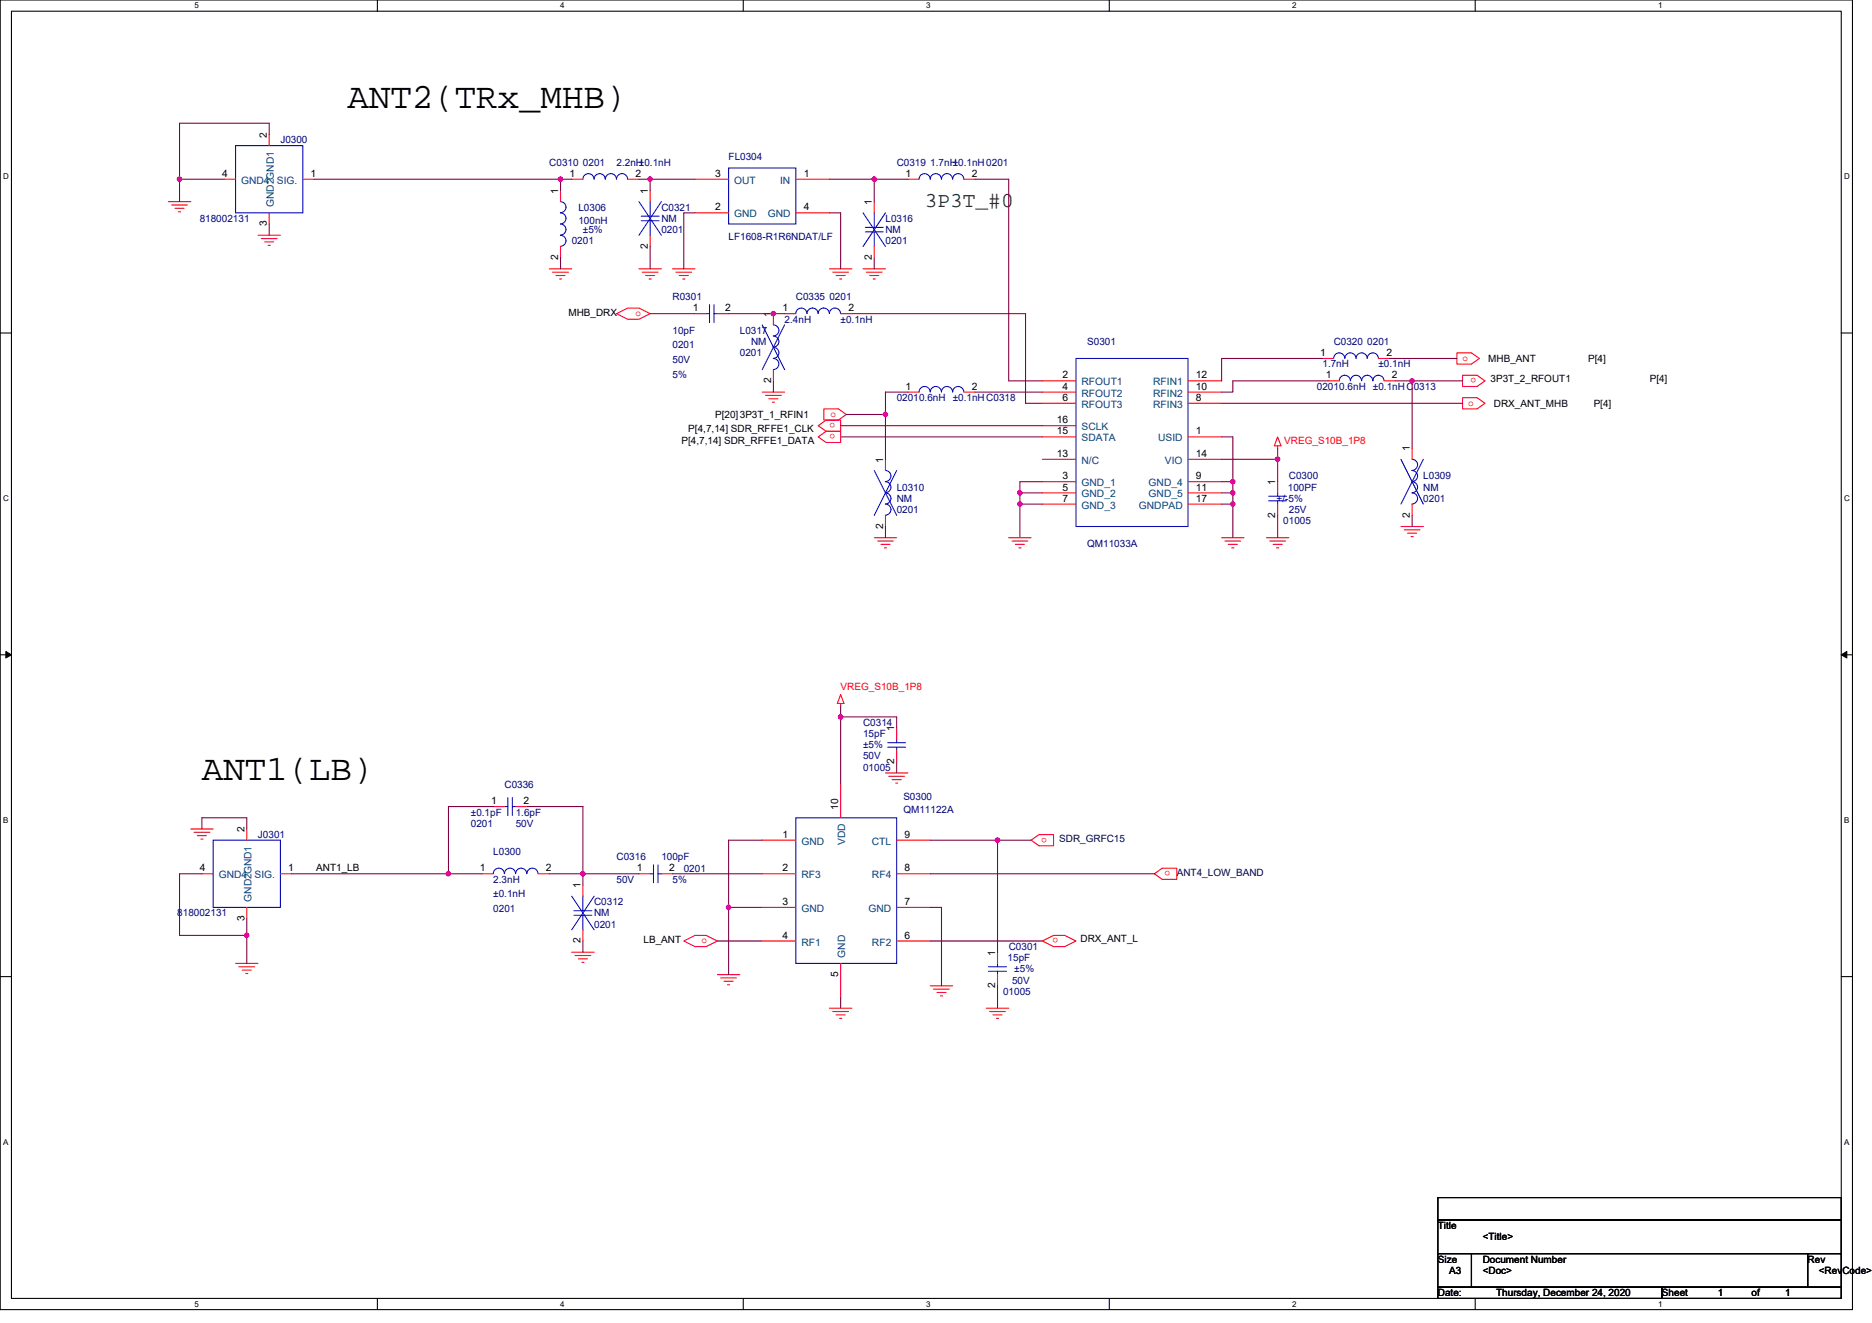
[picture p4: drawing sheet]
<svg xmlns="http://www.w3.org/2000/svg" width="297mm" height="210mm" viewBox="0 0 297 210" stroke-linecap="round" stroke-linejoin="round" font-family="sans-serif">
<path d="M0 0h293.9v207.9h-293.9zM1.8 1.8h290.4v204.3h-290.4z" fill="none" stroke="#000" stroke-width=".17"/>
<g fill="#fff">
<path d="M30.8 .2h.7v1.4h-.7z"/>
<path d="M30.8 206.3h.7v1.4h-.7z"/>
</g>
<path d="M59.9 0v1.8M59.9 206.1v1.8" fill="none" stroke="#000" stroke-width=".17"/>
<g fill="#fff">
<path d="M88.9 .2h.7v1.4h-.7z"/>
<path d="M88.9 206.3h.7v1.4h-.7z"/>
</g>
<path d="M117.9 0v1.8M117.9 206.1v1.8" fill="none" stroke="#000" stroke-width=".17"/>
<g fill="#fff">
<path d="M147 .2h.7v1.4h-.7z"/>
<path d="M147 206.3h.7v1.4h-.7z"/>
</g>
<path d="M176 0v1.8M176 206.1v1.8" fill="none" stroke="#000" stroke-width=".17"/>
<g fill="#fff">
<path d="M205 .2h.7v1.4h-.7z"/>
<path d="M205 206.3h.7v1.4h-.7z"/>
</g>
<path d="M234.1 0v1.8M234.1 206.1v1.8" fill="none" stroke="#000" stroke-width=".17"/>
<g fill="#fff">
<path d="M263.1 .2h.7v1.4h-.7z"/>
<path d="M263.1 206.3h.7v1.4h-.7z"/>
<path d="M.5 27.3h.9v1.4h-.9z"/>
<path d="M292.6 27.3h.9v1.4h-.9z"/>
<path d="M.5 78.4h.9v1.4h-.9z"/>
<path d="M292.6 78.4h.9v1.4h-.9z"/>
</g>
<path d="M0 52.9h1.8M292.2 52.9h1.7" fill="none" stroke="#000" stroke-width=".17"/>
<g fill="#fff">
<path d="M.5 129.5h.8v1.4h-.8z"/>
<path d="M292.6 129.5h.9v1.4h-.9z"/>
</g>
<path d="M0 103.9h1.8M292.2 103.9h1.7" fill="none" stroke="#000" stroke-width=".17"/>
<path d="M.9 103.4l.9 .5-.9 .5zM292.2 103.9l.8-.5v1z" fill="#000" stroke="#000" stroke-width=".16"/>
<g fill="#fff">
<path d="M.5 180.5h.8v1.4h-.8z"/>
<path d="M292.6 180.5h.9v1.4h-.9z"/>
</g>
<path d="M0 155h1.8M292.2 155h1.7M228.2 190.1h64v3.5h-64zM228.2 193.6h64v5.4h-64zM228.2 199h5.3v5.3h-5.3zM233.5 199h53.3v5.3h-53.3zM286.8 199h5.4v5.3h-5.4zM228.2 204.3h35.5v1.8h-35.5zM263.7 204.3h28.5v1.8h-28.5z" fill="none" stroke="#000" stroke-width=".17"/>
<g fill="none" stroke="#f00" stroke-width=".17">
<path d="M26.7 32h3.6M27.2 32.5h2.5M27.8 33.1h1.4M28.3 33.6h.4M35.6 28.4h1.8M40.9 37.3h3.6M41.5 37.9h2.5M42 38.4h1.4M42.5 38.9h.4M42.7 21.3v1.8M42.7 33.8v1.8M48 28.4h1.8"/>
<path d="M88.9 30.2v1.8M88.9 39.1v1.8M90.7 28.4h1.8M99.6 28.4h1.8M103.2 30.2v1.8M103.2 37.3v1.8M110.3 33.8h5.3M110.3 28.4h5.3M126.3 28.4h5.3M126.3 33.8h5.3M138.7 32v1.8M138.7 39.1v1.8"/>
<path d="M144.1 28.4h1.7M152.9 28.4h1.8M87.2 42.7h3.5M87.7 43.2h2.5M88.2 43.7h1.5M88.8 44.3h.3M97.8 49.8l1.8-.9h1.8l1.8 .9-1.8 .9h-1.8zM101.4 42.7h3.5M101.9 43.2h2.5M102.4 43.7h1.5M103 44.3h.3M106.7 42.7h3.6"/>
<path d="M107.2 43.2h2.5M107.8 43.7h1.4M108.3 44.3h.4M110.3 49.8h1.8M113.8 49.8h1.8M122.7 49.8v1.8M122.7 58.7v1.8M124.5 49.8h1.8M131.6 42.7h3.6M132.1 43.2h2.5M132.7 43.7h1.4M133.2 44.3h.4"/>
<path d="M133.4 49.8h1.8M136.9 42.7h3.6M137.5 43.2h2.5M138 43.7h1.4M138.6 44.3h.3M209.8 56.9h1.8M218.7 56.9h1.8M231.2 56h2.3l1.2 .9-1.2 .9h-2.3zM232.1 59.6h2.3l1.2 .9-1.2 .8h-2.3zM120.9 62.2h3.6M121.5 62.8h2.5M122 63.3h1.4"/>
<path d="M122.6 63.8h.3M129.8 67.6l1.3-.9h2.3v1.8h-2.3zM129.8 69.3l1.3-.8h2.3v1.7h-2.3zM130.7 64.9h2.3l1.3 .9-1.3 .9h-2.3zM140.5 72.9v1.8M144.1 62.2h1.7M152.9 62.2h1.8M165.4 76.5h5.3M165.4 60.5h5.3M165.4 78.2h5.3M165.4 67.6h5.3M165.4 69.3h5.3"/>
<path d="M165.4 72.9h5.3M165.4 62.2h5.3M165.4 64h5.3M188.5 60.5h5.3M188.5 69.3h5.3M188.5 72.9h5.3M188.5 76.5h5.3M188.5 64h5.3M188.5 78.2h5.3M188.5 62.2h5.3M202.7 69.3l.6 1.5h-1.1zM202.7 70.8v.3"/>
<path d="M202.7 76.5v1.7M210.7 60.5h1.8M219.6 60.5h1.8M224.1 71.1v1.8M232.1 63.1h2.3l1.2 .9-1.2 .9h-2.3zM138.7 85.3h3.6M139.3 85.9h2.4M139.8 86.4h1.4M140.3 87h.4M140.5 81.8v1.8M160.1 85.3h3.5M160.6 85.9h2.5"/>
<path d="M161.1 86.4h1.5M161.7 87h.3M165.4 80h5.3M188.5 80h5.3M193.8 85.3h3.6M194.4 85.9h2.5M194.9 86.4h1.4M195.4 87h.4M201 85.3h3.5M201.5 85.9h2.5M202 86.4h1.5M202.6 87h.3"/>
<path d="M202.7 80v1.8M222.3 83.6h3.5M222.8 84.1h2.5M223.3 84.6h1.5M223.9 85.2h.3M224.1 80v1.8M133.4 110.2l.5 1.5h-1zM133.4 111.7v.3M142.3 115.6v1.7M142.3 119.1v1.8M30.3 131.6h3.5M30.8 132.1h2.5"/>
<path d="M31.3 132.6h1.5M31.9 133.2h.3M32 138.7h1.8M39.2 131.6v1.7M44.5 138.7h1.8M76.5 138.7h1.8M78.3 128h1.7M81.8 128h1.8M85.4 138.7h1.8M101.4 138.7h1.8M104.9 138.7h1.8M120.9 133.3h5.4"/>
<path d="M120.9 138.7h5.4M133.4 124.5v5.3M140.5 122.7h3.6M141 123.2h2.5M141.6 123.7h1.4M142.1 124.3h.3M142.3 138.7h5.3M142.3 133.3h5.3M163.6 133.3l1.3-.8h2.3v1.7h-2.3zM183.2 138.7l1.2-.9h2.3v1.8h-2.3zM37.4 152.9h3.5M37.9 153.4h2.5"/>
<path d="M38.4 154h1.5M39 154.5h.3M39.2 144v1.8M90.7 151.1h3.6M91.2 151.7h2.5M91.8 152.2h1.4M92.3 152.7h.4M92.5 140.5v1.7M92.5 147.6v1.8M108.5 149.4l1.8-.9h1.8l1.7 .9-1.7 .8h-1.8zM113.8 154.7h3.6M114.4 155.2h2.5"/>
<path d="M114.9 155.7h1.4M115.4 156.3h.4M120.9 144h5.4M120.9 149.4h5.4M133.4 152.9v5.3M142.3 149.4h5.3M142.3 144h5.3M147.6 156.5h3.6M148.1 157h2.5M148.7 157.5h1.4M149.2 158.1h.4M158.3 151.1v1.8"/>
<path d="M158.3 154.7v1.8M165.4 149.4l1.8-.9h1.7l1.8 .9-1.8 .8h-1.7zM131.6 160h3.6M132.1 160.5h2.5M132.7 161.1h1.4M133.2 161.6h.4M156.5 160h3.6M157 160.5h2.5M157.6 161.1h1.4M158.1 161.6h.4"/>
</g>
<g fill="none" stroke="#00f" stroke-width=".17">
<path d="M37.4 23.1h10.6v10.7h-10.6zM88.9 32a.88 .88 0 0 1 .9 .9 .88 .88 0 0 1-.9 .9M88.9 33.8a.88 .88 0 0 1 .9 .9 .88 .88 0 0 1-.9 .8 .89 .89 0 0 1 .9 .9 .89 .89 0 0 1-.9 .9 .89 .89 0 0 1 .9 .9 .89 .89 0 0 1-.9 .9M94.3 28.4a.88 .88 0 0 0-.9-.8 .88 .88 0 0 0-.9 .8M99.6 28.4a.89 .89 0 0 0-.9-.8 .89 .89 0 0 0-.9 .8 .89 .89 0 0 0-.9-.8 .89 .89 0 0 0-.9 .8 .88 .88 0 0 0-.8-.8 .88 .88 0 0 0-.9 .8M101.4 32l3.5 5.3M101.7 34.3h2.9M101.7 35h2.9M103.2 32v2.3M103.2 35v2.3M104.9 32l-3.5 5.3M115.6 26.7h10.7v8.9h-10.7z"/>
<path d="M136.9 33.8l3.6 5.3M137.3 36.1h2.8M137.3 36.8h2.8M138.7 33.8v2.3M138.7 36.8v2.3M140.5 33.8l-3.6 5.3M149.4 28.4a.89 .89 0 0 0-.9-.8 .89 .89 0 0 0-.9 .8 .88 .88 0 0 0-.9-.8 .88 .88 0 0 0-.9 .8M151.1 28.4a.88 .88 0 0 0-.8-.8 .88 .88 0 0 0-.9 .8M152.9 28.4a.88 .88 0 0 0-.9-.8 .88 .88 0 0 0-.8 .8M112.1 49.8h.5M112.6 48.4v2.8M113.3 48.4v2.8"/>
<path d="M113.3 49.8h.5M120.9 51.6l3.6 7.1M122.7 51.6a.88 .88 0 0 1 .9 .8 .88 .88 0 0 1-.9 .9M122.7 53.3a.88 .88 0 0 1 .9 .9 .88 .88 0 0 1-.9 .9 .89 .89 0 0 1 .9 .9 .89 .89 0 0 1-.9 .9 .89 .89 0 0 1 .9 .9 .89 .89 0 0 1-.9 .9M124.5 51.6l-3.6 7.1M129.8 49.8a.89 .89 0 0 0-.9-.9 .89 .89 0 0 0-.9 .9 .88 .88 0 0 0-.8-.9 .88 .88 0 0 0-.9 .9M131.6 49.8a.88 .88 0 0 0-.9-.9 .88 .88 0 0 0-.9 .9M133.4 49.8a.88 .88 0 0 0-.9-.9 .88 .88 0 0 0-.9 .9M170.7 56.9h17.8v26.7h-17.8zM211.6 56.9a.88 .88 0 0 1 .9-.9 .88 .88 0 0 1 .9 .9M213.4 56.9a.88 .88 0 0 1 .9-.9 .88 .88 0 0 1 .9 .9 .89 .89 0 0 1 .8-.9 .89 .89 0 0 1 .9 .9 .89 .89 0 0 1 .9-.9 .89 .89 0 0 1 .9 .9M138.7 74.7l3.6 7.1"/>
<path d="M140.5 74.7a.88 .88 0 0 1 .9 .9 .88 .88 0 0 1-.9 .8 .89 .89 0 0 1 .9 .9 .89 .89 0 0 1-.9 .9 .89 .89 0 0 1 .9 .9 .89 .89 0 0 1-.9 .9M142.3 74.7l-3.6 7.1M149.4 62.2a.89 .89 0 0 0-.9-.9 .89 .89 0 0 0-.9 .9 .88 .88 0 0 0-.9-.9 .88 .88 0 0 0-.9 .9M151.1 62.2a.88 .88 0 0 0-.8-.9 .88 .88 0 0 0-.9 .9M152.9 62.2a.88 .88 0 0 0-.9-.9 .88 .88 0 0 0-.8 .9M201.3 78.8h2.8M201.3 79.5h2.8M202.7 78.2v.6M202.7 79.5v.5M212.5 60.4a.88 .88 0 0 1 .9-.8 .88 .88 0 0 1 .9 .8M214.3 60.4a.88 .88 0 0 1 .9-.8 .88 .88 0 0 1 .8 .8M216.1 60.4a.88 .88 0 0 1 .8-.8 .88 .88 0 0 1 .9 .8"/>
<path d="M217.8 60.4a.88 .88 0 0 1 .9-.8 .88 .88 0 0 1 .9 .8M222.3 72.9l3.5 7.1M224 72.9a.88 .88 0 0 1 .9 .9 .88 .88 0 0 1-.9 .9 .89 .89 0 0 1 .9 .8 .89 .89 0 0 1-.9 .9 .89 .89 0 0 1 .9 .9 .89 .89 0 0 1-.9 .9 .89 .89 0 0 1 .9 .9 .89 .89 0 0 1-.9 .9M225.8 72.9l-3.5 7.1M140.5 80a.88 .88 0 0 1 .9 .9 .88 .88 0 0 1-.9 .9M140.9 117.9h2.8M140.9 118.6h2.8M142.3 117.3v.6M142.3 118.6v.5M33.8 133.3h10.7v10.7h-10.7zM80 138.7a.88 .88 0 0 0-.9-.9 .88 .88 0 0 0-.8 .9M80 128h.6"/>
<path d="M80.6 126.6v2.8M81.3 126.6v2.8M81.3 128h.5M81.8 138.7a.88 .88 0 0 0-.9-.9 .88 .88 0 0 0-.9 .9M83.6 138.7a.88 .88 0 0 0-.9-.9 .88 .88 0 0 0-.9 .9M85.4 138.7a.88 .88 0 0 0-.9-.9 .88 .88 0 0 0-.9 .9M103.2 138.7h.5M103.7 137.3v2.8M104.4 137.3v2.8M104.4 138.7h.5M126.3 129.8h16v23.1h-16zM90.7 142.2l3.6 5.4"/>
<path d="M91.1 144.5h2.8M91.1 145.3h2.8M92.5 142.2v2.3M92.5 145.3v2.3M94.3 142.2l-3.6 5.4M156.9 153.4h2.8M156.9 154.2h2.8M158.3 152.9v.5M158.3 154.2v.5"/>
</g>
<g fill="none" stroke="#800040" stroke-width=".17">
<path d="M28.5 28.4v3.6M28.5 28.4h7.1M42.7 21.3v-1.7h-14.2v8.8M42.7 35.6v1.7M49.8 28.4h39.1M88.9 28.4v1.8M88.9 28.4h1.8M101.4 28.4h1.8M103.2 28.4v1.8M103.2 39.1v3.6M103.2 28.4h7.1M110.3 33.8h-1.8v8.9"/>
<path d="M131.6 28.4h7.1M131.6 33.8h1.8v8.9M144.1 28.4h-5.4v3.6M154.7 28.4h5.4v32.1h5.3M88.9 40.9v1.8M103.2 49.8h7.1M115.6 49.8h8.9M135.2 49.8h27.5v14.2h2.7M138.7 40.9v1.8M209.8 56.9h-16v3.6M220.5 56.9h10.7M122.7 60.5v1.7"/>
<path d="M133.4 67.6h32M133.4 69.3h32M134.3 65.8h6.2M140.5 65.8v7.1M144.1 62.2h-3.6v3.6M154.7 62.2h10.7M161.8 78.2h3.6M161.8 78.2v1.8M165.4 76.5h-3.6v1.7M193.8 78.2h1.8M193.8 69.3h1.8v7.2M193.8 76.5h1.8"/>
<path d="M193.8 64h38.3M193.8 72.9h8.9M195.6 78.2v1.8M195.6 76.5v1.7M202.7 71.1v1.8M202.7 72.9v3.6M210.7 60.5h-15.1v1.7h-1.8M221.4 60.5h2.7M224.1 60.5h8M224.1 60.5v10.6M140.5 83.6v1.7M161.8 80h3.6"/>
<path d="M161.8 80v5.3M193.8 80h1.8M195.6 80v5.3M202.7 81.8v3.5M224.1 81.8v1.8M133.4 112v1.8M133.4 113.8v10.7M133.4 113.8h8.9v1.8M32 131.6v-1.8h7.2v1.8M32 138.7h-3.5v9.8h10.7M46.3 138.7h24.9M71.2 138.7h5.3"/>
<path d="M78.3 128h-7.1v10.7M83.6 128h8.9v10.7M87.2 138.7h5.3M92.5 138.7h8.9M92.5 138.7v1.8M106.7 138.7h14.2M120.9 133.3h-5.3v10.7M142.3 120.9v1.8M147.6 133.3h10.7M147.6 138.7h35.6M158.3 133.3h5.3M158.3 133.3v17.8"/>
<path d="M39.2 145.8v2.7M39.2 148.5v4.4M92.5 149.4v1.7M113.8 149.4h7.1M115.6 144h5.3M115.6 144v10.7M133.4 158.2v1.8M147.6 149.4h17.8M147.6 144h1.8v12.5M158.3 156.5v3.5"/>
</g>
<g fill="#f0f" stroke="#f0f" stroke-width=".17">
<circle cx="28.5" cy="28.4" r=".35"/>
<circle cx="88.9" cy="28.4" r=".35"/>
<circle cx="103.2" cy="28.4" r=".35"/>
<circle cx="138.7" cy="28.4" r=".35"/>
<circle cx="122.7" cy="49.8" r=".35"/>
<circle cx="224.1" cy="60.4" r=".35"/>
<circle cx="195.6" cy="76.4" r=".35"/>
<circle cx="202.7" cy="72.9" r=".35"/>
<circle cx="161.8" cy="80" r=".35"/>
<circle cx="161.8" cy="78.2" r=".35"/>
<circle cx="195.6" cy="80" r=".35"/>
<circle cx="195.6" cy="78.2" r=".35"/>
<circle cx="133.4" cy="113.8" r=".35"/>
<circle cx="158.3" cy="133.3" r=".35"/>
<circle cx="115.6" cy="144" r=".35"/>
<circle cx="39.1" cy="148.4" r=".35"/>
<circle cx="140.5" cy="65.8" r=".35"/>
<circle cx="92.5" cy="138.7" r=".35"/>
<circle cx="71.1" cy="138.7" r=".35"/>
</g>
<g font-size="5.7">
<text x="55.2" y="17.2">ANT2(TRx_MHB)</text>
<text x="32" y="123.8">ANT1(LB)</text>
</g>
<text font-size="3.4" fill="#008000" x="146.7" y="32.9">3P3T_#0</text>
<g font-size="1.6">
<text x="42.3" y="21.9" transform="rotate(-90 42.3 21.9)">2</text>
<text x="35.2" y="28.1">4</text>
<text x="49.3" y="28.1">1</text>
<text x="90.4" y="28.1">1</text>
<text x="100.9" y="28.1">2</text>
<text x="113.5" y="28.1">3</text>
<text x="127.5" y="28.1">1</text>
<text x="143.7" y="28.1">1</text>
<text x="154.2" y="28.1">2</text>
<text x="42.3" y="35.9" transform="rotate(-90 42.3 35.9)">3</text>
<text x="88.6" y="30.8" transform="rotate(-90 88.6 30.8)">1</text>
<text x="102.8" y="30.8" transform="rotate(-90 102.8 30.8)">1</text>
<text x="113.5" y="33.4">2</text>
<text x="127.5" y="33.4">4</text>
<text x="138.3" y="32.5" transform="rotate(-90 138.3 32.5)">1</text>
<text x="88.6" y="41.3" transform="rotate(-90 88.6 41.3)">2</text>
<text x="102.8" y="39.5" transform="rotate(-90 102.8 39.5)">2</text>
<text x="138.3" y="41.3" transform="rotate(-90 138.3 41.3)">2</text>
<text x="90.2" y="50.1">MHB_DRX</text>
<text x="109.9" y="49.4">1</text>
<text x="115.1" y="49.4">2</text>
<text x="122.3" y="50.3" transform="rotate(-90 122.3 50.3)">1</text>
<text x="124.1" y="49.4">1</text>
<text x="134.6" y="49.4">2</text>
<text x="209.5" y="56.5">1</text>
<text x="220" y="56.5">2</text>
<text x="236.2" y="57.4">MHB_ANT</text>
<text x="252" y="57.4">P[4]</text>
<text x="122.3" y="60.8" transform="rotate(-90 122.3 60.8)">2</text>
<text x="143.7" y="61.8">1</text>
<text x="154.2" y="61.8">2</text>
<text x="168.6" y="60.1">2</text>
<text x="168.6" y="61.8">4</text>
<text x="168.6" y="63.6">6</text>
<text x="189.8" y="60.1">12</text>
<text x="189.8" y="63.6">8</text>
<text x="189.8" y="61.8">10</text>
<text x="210.4" y="60.1">1</text>
<text x="220.9" y="60.1">2</text>
<text x="236.5" y="60.6">3P3T_2_RFOUT1</text>
<text x="237" y="64.5">DRX_ANT_MHB</text>
<text x="252.9" y="64.5">P[4]</text>
<text x="261.8" y="60.6">P[4]</text>
<text x="108.1" y="70.4">P[4,7,14] SDR_RFFE1_DATA</text>
<text x="109.2" y="68.6">P[4,7,14] SDR_RFFE1_CLK</text>
<text x="113.5" y="66.3">P[20]3P3T_1_RFIN1</text>
<text x="167.7" y="67.2">16</text>
<text x="167.7" y="69">15</text>
<text x="189.8" y="69">1</text>
<text x="223.7" y="71.6" transform="rotate(-90 223.7 71.6)">1</text>
<text x="140.1" y="73.4" transform="rotate(-90 140.1 73.4)">1</text>
<text x="167.7" y="72.5">13</text>
<text x="168.6" y="76.1">3</text>
<text x="168.6" y="77.9">5</text>
<text x="189.8" y="72.5">14</text>
<text x="189.8" y="76.1">9</text>
<text x="189.8" y="77.9">11</text>
<text x="202.3" y="77" transform="rotate(-90 202.3 77)">1</text>
<text x="140.1" y="83.9" transform="rotate(-90 140.1 83.9)">2</text>
<text x="168.6" y="79.6">7</text>
<text x="189.8" y="79.6">17</text>
<text x="202.3" y="82.2" transform="rotate(-90 202.3 82.2)">2</text>
<text x="223.7" y="82.2" transform="rotate(-90 223.7 82.2)">2</text>
<text x="141.9" y="116.1" transform="rotate(-90 141.9 116.1)">1</text>
<text x="141.9" y="121.3" transform="rotate(-90 141.9 121.3)">2</text>
<text x="77.9" y="127.6">1</text>
<text x="83.1" y="127.6">2</text>
<text x="133" y="128.5" transform="rotate(-90 133 128.5)">10</text>
<text x="38.8" y="132.1" transform="rotate(-90 38.8 132.1)">2</text>
<text x="124.1" y="133">1</text>
<text x="143.5" y="133">9</text>
<text x="31.7" y="138.3">4</text>
<text x="45.7" y="138.3">1</text>
<text x="50.2" y="138.2">ANT1_LB</text>
<text x="76.1" y="138.3">1</text>
<text x="86.6" y="138.3">2</text>
<text x="92.1" y="141" transform="rotate(-90 92.1 141)">1</text>
<text x="101" y="138.3">1</text>
<text x="106.2" y="138.3">2</text>
<text x="124.1" y="138.3">2</text>
<text x="124.1" y="143.6">3</text>
<text x="143.5" y="143.6">7</text>
<text x="143.5" y="138.3">8</text>
<text x="38.8" y="146.2" transform="rotate(-90 38.8 146.2)">3</text>
<text x="92.1" y="149.7" transform="rotate(-90 92.1 149.7)">2</text>
<text x="102.1" y="149.7">LB_ANT</text>
<text x="124.1" y="149">4</text>
<text x="143.5" y="149">6</text>
<text x="171.4" y="149.5">DRX_ANT_L</text>
<text x="133" y="155.1" transform="rotate(-90 133 155.1)">5</text>
<text x="157.9" y="151.7" transform="rotate(-90 157.9 151.7)">1</text>
<text x="157.9" y="156.8" transform="rotate(-90 157.9 156.8)">2</text>
<text x="228.2" y="195.1">Title</text>
<text x="235.3" y="196.8">&lt;Title&gt;</text>
<text x="228.2" y="200.4">Size</text>
<text x="229.9" y="202.2">A3</text>
<text x="235.3" y="200.4">Document Number</text>
<text x="235.3" y="202.2">&lt;Doc&gt;</text>
<text x="286.8" y="200.4">Rev</text>
<text x="288.6" y="202.2">&lt;RevCode&gt;</text>
<text x="228.2" y="205.7">Date:</text>
<text x="237.4" y="205.7">Thursday, December 24, 2020</text>
<text x="263.7" y="205.7">Sheet</text>
<text x="272.6" y="205.7">1</text>
<text x="277.9" y="205.7">of</text>
<text x="283.3" y="205.7">1</text>
</g>
<g font-size="1.6" fill="#000080">
<text x="44.5" y="22.8">J0300</text>
<text x="87.2" y="26.3">C0310</text>
<text x="92.5" y="26.3">0201</text>
<text x="97.8" y="26.3">2.2nH±0.1nH</text>
<text x="115.6" y="25.4">FL0304</text>
<text x="142.3" y="26.3">C0319 1.7nH±0.1nH0201</text>
<text x="31.7" y="35.2">818002131</text>
<text x="91.8" y="33.4">L0306</text>
<text x="91.8" y="35.6">100nH</text>
<text x="104.9" y="33.4">C0321</text>
<text x="104.9" y="35.2">NM</text>
<text x="140.5" y="35.2">L0316</text>
<text x="90.7" y="38.8">0201</text>
<text x="92.5" y="37">±5%</text>
<text x="104.9" y="37">0201</text>
<text x="115.6" y="38">LF1608-R1R6NDAT/LF</text>
<text x="140.5" y="37">NM</text>
<text x="140.5" y="38.8">0201</text>
<text x="106.7" y="47.6">R0301</text>
<text x="126.3" y="47.6">C0335</text>
<text x="131.6" y="47.6">0201</text>
<text x="106.7" y="53">10pF</text>
<text x="117.4" y="53">L0317</text>
<text x="124.5" y="51.2">2.4nH</text>
<text x="133.4" y="51.2">±0.1nH</text>
<text x="106.7" y="55.3">0201</text>
<text x="106.7" y="57.6">50V</text>
<text x="106.7" y="59.9">5%</text>
<text x="117.4" y="56.5">0201</text>
<text x="119.2" y="54.8">NM</text>
<text x="172.5" y="54.8">S0301</text>
<text x="209.8" y="58.3">1.7nH</text>
<text x="211.6" y="54.8">C0320</text>
<text x="217" y="54.8">0201</text>
<text x="218.7" y="58.3">±0.1nH</text>
<text x="142.3" y="63.6">02010.6nH ±0.1nHC0318</text>
<text x="209" y="61.9">02010.6nH ±0.1nHC0313</text>
<text x="142.3" y="77.9">L0310</text>
<text x="204.3" y="77.9">100PF</text>
<text x="204.5" y="76.1">C0300</text>
<text x="225.8" y="76.1">L0309</text>
<text x="225.8" y="77.9">NM</text>
<text x="142.3" y="79.7">NM</text>
<text x="142.3" y="81.4">0201</text>
<text x="202.6" y="79.7">+/-5%</text>
<text x="203.6" y="83.2">01005</text>
<text x="204.5" y="81.4">25V</text>
<text x="225.8" y="79.7">0201</text>
<text x="172.5" y="86.8">QM11033A</text>
<text x="136.9" y="115.2">C0314</text>
<text x="136.9" y="117">15pF</text>
<text x="136.9" y="118.8">±5%</text>
<text x="80" y="125">C0336</text>
<text x="136.9" y="122.3">01005</text>
<text x="136.9" y="120.5">50V</text>
<text x="74.7" y="131.2">0201</text>
<text x="74.7" y="129.4">±0.1pF</text>
<text x="81.8" y="131.2">50V</text>
<text x="81.8" y="129.4">1.6pF</text>
<text x="143.3" y="126.9">S0300</text>
<text x="143.3" y="129.1">QM11122A</text>
<text x="40.9" y="133">J0301</text>
<text x="78.3" y="135.7">L0300</text>
<text x="97.8" y="136.5">C0316</text>
<text x="104.9" y="136.5">100pF</text>
<text x="78.3" y="140.1">2.3nH</text>
<text x="78.3" y="142.4">±0.1nH</text>
<text x="94.3" y="143.7">C0312</text>
<text x="97.8" y="140.1">50V</text>
<text x="106.7" y="140.1">5%</text>
<text x="108.5" y="138.3">0201</text>
<text x="28.1" y="145.4">818002131</text>
<text x="78.3" y="144.7">0201</text>
<text x="94.3" y="145.4">NM</text>
<text x="94.3" y="147.2">0201</text>
<text x="159.9" y="152.5">15pF</text>
<text x="160.1" y="150.8">C0301</text>
<text x="160.9" y="154.3">±5%</text>
<text x="159.2" y="157.9">01005</text>
<text x="160.6" y="156.1">50V</text>
</g>
<g font-size="1.6" fill="#004080">
<text x="38.3" y="29.2">GND4</text>
<text x="43.9" y="29.2">SIG.</text>
<text x="116.5" y="29.2">OUT</text>
<text x="123.8" y="29.2">IN</text>
<text x="43.5" y="32.9" transform="rotate(-90 43.5 32.9)">GND2GND1</text>
<text x="116.5" y="34.5">GND</text>
<text x="121.8" y="34.5">GND</text>
<text x="171.6" y="61.2">RFOUT1</text>
<text x="171.6" y="62.9">RFOUT2</text>
<text x="171.6" y="64.7">RFOUT3</text>
<text x="183" y="61.2">RFIN1</text>
<text x="183" y="64.7">RFIN3</text>
<text x="183" y="62.9">RFIN2</text>
<text x="171.6" y="68.3">SCLK</text>
<text x="171.6" y="70.1">SDATA</text>
<text x="183.8" y="70.1">USID</text>
<text x="171.6" y="77.2">GND_1</text>
<text x="171.6" y="73.6">N/C</text>
<text x="182.3" y="77.2">GND_4</text>
<text x="184.8" y="73.6">VIO</text>
<text x="171.6" y="79">GND_2</text>
<text x="171.6" y="80.7">GND_3</text>
<text x="180.7" y="80.7">GNDPAD</text>
<text x="182.3" y="79">GND_5</text>
<text x="127.2" y="134.1">GND</text>
<text x="134.1" y="134.1" transform="rotate(-90 134.1 134.1)">VDD</text>
<text x="138.3" y="134.1">CTL</text>
<text x="34.7" y="139.4">GND4</text>
<text x="39.9" y="143.1" transform="rotate(-90 39.9 143.1)">GND2GND1</text>
<text x="40.4" y="139.4">SIG.</text>
<text x="127.2" y="139.4">RF3</text>
<text x="138.4" y="139.4">RF4</text>
<text x="127.2" y="144.7">GND</text>
<text x="137.8" y="144.7">GND</text>
<text x="127.2" y="150.1">RF1</text>
<text x="134.1" y="152" transform="rotate(-90 134.1 152)">GND</text>
<text x="138.4" y="150.1">RF2</text>
</g>
<g font-size="1.6" fill="#f00">
<text x="100.9" y="50.1">o</text>
<text x="232.1" y="57.3">o</text>
<text x="233" y="64.4">o</text>
<text x="234.2" y="60" transform="rotate(180 234.2 60)">o</text>
<text x="131.8" y="66.1">o</text>
<text x="132.5" y="67.1" transform="rotate(180 132.5 67.1)">o</text>
<text x="132.5" y="68.9" transform="rotate(180 132.5 68.9)">o</text>
<text x="203.8" y="70.4">VREG_S10B_1P8</text>
<text x="133.4" y="109.5">VREG_S10B_1P8</text>
<text x="166.1" y="132.9" transform="rotate(180 166.1 132.9)">o</text>
<text x="185.7" y="138.3" transform="rotate(180 185.7 138.3)">o</text>
<text x="111.3" y="149.7">o</text>
<text x="167.9" y="148.9" transform="rotate(180 167.9 148.9)">o</text>
</g>
<g font-size="1.6" fill="#000040">
<text x="168.1" y="133.7">SDR_GRFC15</text>
<text x="186.7" y="139">ANT4_LOW_BAND</text>
</g>
<g font-size="1.3">
<text x="30.8" y="1.3">5</text>
<text x="88.9" y="1.3">4</text>
<text x="147" y="1.3">3</text>
<text x="205" y="1.3">2</text>
<text x="263.1" y="1.3">1</text>
<text x=".5" y="28.4">D</text>
<text x="292.6" y="28.4">D</text>
<text x=".5" y="79.5">C</text>
<text x="292.6" y="79.5">C</text>
<text x=".5" y="130.6">B</text>
<text x="292.6" y="130.6">B</text>
<text x=".5" y="181.7">A</text>
<text x="292.6" y="181.7">A</text>
<text x="30.8" y="207.4">5</text>
<text x="88.9" y="207.4">4</text>
<text x="147" y="207.4">3</text>
<text x="205" y="207.4">2</text>
<text x="263.1" y="207.4">1</text>
</g>
</svg>
